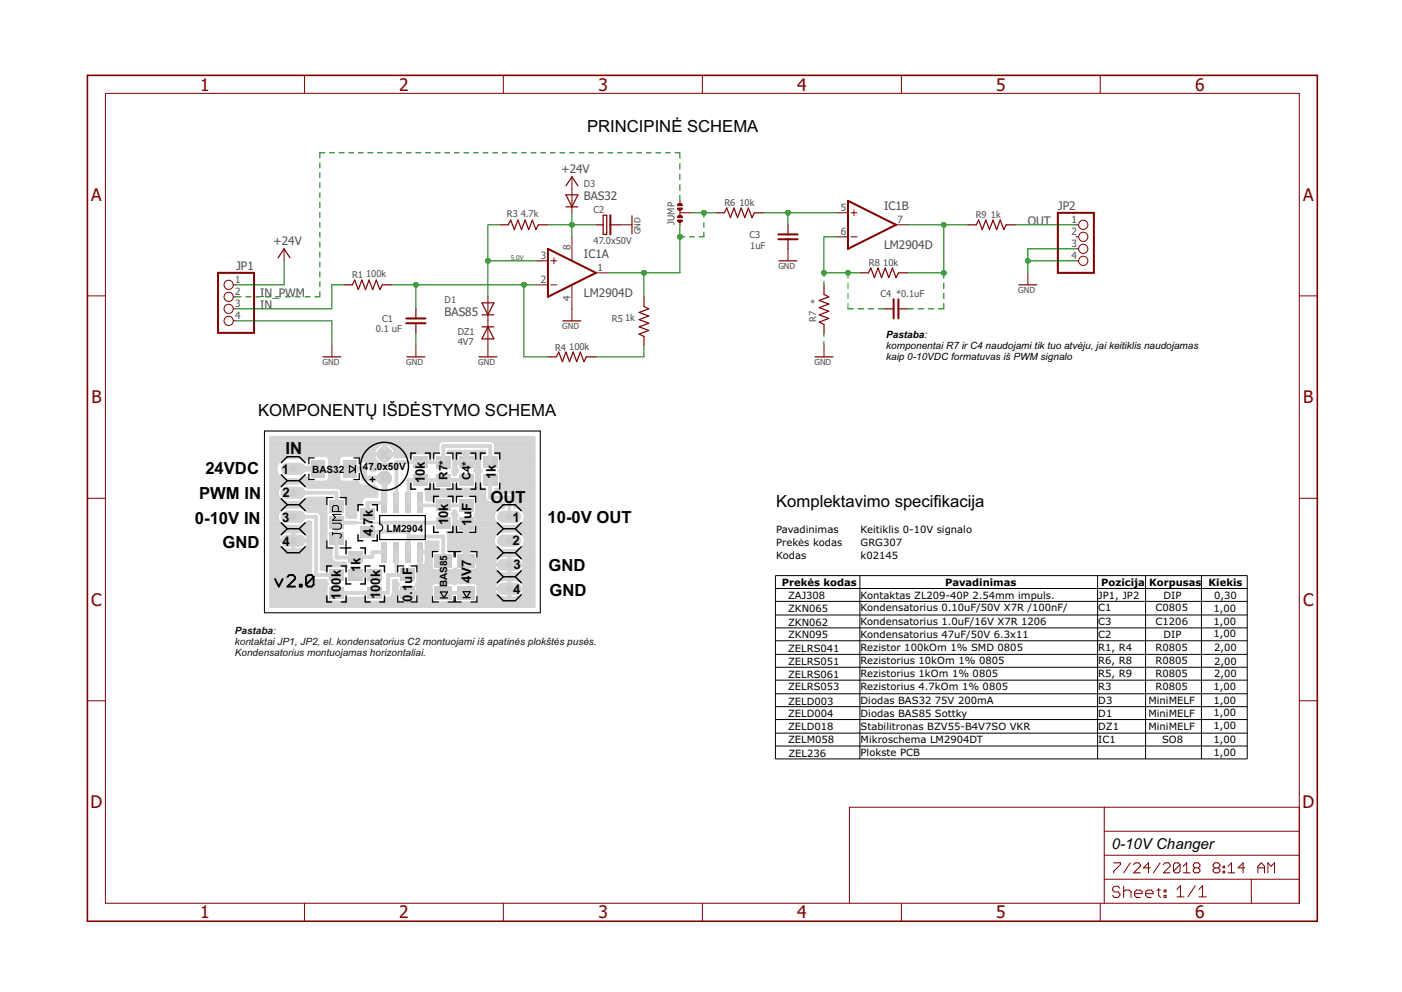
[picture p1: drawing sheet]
<svg xmlns="http://www.w3.org/2000/svg" width="297mm" height="210mm" viewBox="0 0 297 210" stroke-linecap="round" stroke-linejoin="round" font-family="sans-serif">
<path d="M279.1 15.6l-261.1 179.9" fill="none" stroke="#fff" stroke-width=".21"/>
<g fill="none" stroke="#800000" stroke-width=".21">
<path d="M22.3 19.8h252.7v171.3h-252.7zM64.4 15.9v3.9M106.5 15.9v3.9M148.6 15.9v3.9M190.8 15.9v3.9M232.8 15.9v3.9M18.5 62.6h3.8M275 62.6h3.8M18.5 105.4h3.8M275 105.4h3.8M18.5 148.3h3.8M275 148.3h3.8"/>
<path d="M233.7 170.8v20.3M233.7 175.9h41.3M275 170.8h-95.3v20.3M64.4 191.1v3.8M106.5 191.1v3.8M148.6 191.1v3.8M190.8 191.1v3.8M232.8 191.1v3.8M233.7 186h41.3M233.7 181h41.3M235.7 182.6h1.4v.4l-1.4 1.3v.4M237 187.9l-.4-.4h-.8l-.3 .4v.4l.3 .4h.8l.4 .4v.4l-.4 .4h-.8l-.3-.4"/>
<path d="M237.8 187.5v2.4M237.8 188.7l.4-.4h.8l.4 .4v1.2M239.2 182.6l-1.4 2.1M239.9 183l.3-.4h.8l.3 .4v.3l-1.4 1.4h1.4M240.1 189.1h1.6v-.4l-.4-.4h-.8l-.4 .4v.8l.4 .4h.8M242.4 189.1h1.6v-.4l-.4-.4h-.7l-.5 .4v.8l.5 .4h.7M243.4 183.6h-1.4l1-1v2.1M244.8 188.3h.8M245.2 187.9v1.6l.4 .4M245.5 182.6l-1.4 2.1M246.2 183l.3-.4h.8l.3 .4v.3l-1.4 1.4h1.4M246.3 188.3h.5v.4h-.5z"/>
<path d="M246.3 189.5h.5v.4h-.5zM249 188.2l.8-.8v2.4M249 189.8h1.6M249.7 183l-.3-.4h-.7l-.4 .4v1.3M249.7 183v1.3l-.3 .4h-.7l-.4-.4M249.7 183l-1.4 1.3M250.4 184.7h1.4M250.4 183.3l.7-.7v2.1M252.9 183.6l-.4-.3v-.3l.4-.4h.7l.3 .4v.3l-.3 .3M252.9 183.6l-.4 .4v.3l.4 .4h.7l.3-.4v-.3l-.3-.4M252.9 183.6h.7M252.9 187.4l-1.5 2.4"/>
<path d="M253.7 189.8h1.6M253.7 188.2l.8-.8v2.4M257.1 183.6l-.4-.3v-.3l.4-.4h.7l.3 .4v.3l-.3 .3M257.1 183.6l-.4 .4v.3l.4 .4h.7l.3-.4v-.3l-.3-.4M257.1 183.6h.7M258.8 184.3h.4v.4h-.4zM258.8 183.3h.4v.3h-.4zM259.9 184.7h1.4M259.9 183.3l.7-.7v2.1M263.4 183.6h-1.4l1.1-1v2.1M264.8 186v5.1M266.2 183.6h1.4"/>
<path d="M266.2 184.7v-1.4l.7-.7 .7 .7v1.4M268.3 184.7v-2.1l.7 .7 .7-.7v2.1"/>
</g>
<path d="M18.5 15.9h260.3v179h-260.3z" fill="none" stroke="#800000" stroke-width=".34"/>
<path d="M56 91.2h58.3v38.5h-58.3z" fill="none" stroke="#d5d4d4" stroke-width=".21"/>
<g fill="#ccc">
<path d="M84.7 124.2h3v2.6h-3z" fill-rule="evenodd"/>
<path d="M84.7 120.4h3v2.6h-3z" fill-rule="evenodd"/>
<path d="M72.7 97.4h2.8v3.6h-2.8z" fill-rule="evenodd"/>
<path d="M65.9 97.4h2.8v3.6h-2.8z" fill-rule="evenodd"/>
<path d="M83.3 114.6h1.2v4.4h-1.2z" fill-rule="evenodd"/>
<path d="M83.3 104.2h1.2v4.4h-1.2z" fill-rule="evenodd"/>
<path d="M80.8 114.6h1.2v4.4h-1.2z" fill-rule="evenodd"/>
<path d="M85.8 114.6h1.2v4.4h-1.2z" fill-rule="evenodd"/>
<path d="M88.4 114.6h1.2v4.4h-1.2z" fill-rule="evenodd"/>
<path d="M80.8 104.2h1.2v4.4h-1.2z" fill-rule="evenodd"/>
<path d="M85.8 104.2h1.2v4.4h-1.2z" fill-rule="evenodd"/>
<path d="M88.4 104.2h1.2v4.4h-1.2z" fill-rule="evenodd"/>
<path d="M69.7 105.9h3v2.6h-3z" fill-rule="evenodd"/>
<path d="M69.7 109.3h3v2.6h-3z" fill-rule="evenodd"/>
<path d="M69.7 112.7h3v2.6h-3z" fill-rule="evenodd"/>
<path d="M76.3 111.3h3v2.4h-3z" fill-rule="evenodd"/>
<path d="M76.3 107.5h3v2.4h-3z" fill-rule="evenodd"/>
<path d="M77.8 124.3h3v2.4h-3z" fill-rule="evenodd"/>
<path d="M77.8 120.5h3v2.4h-3z" fill-rule="evenodd"/>
<path d="M73.8 120.5h3v2.4h-3z" fill-rule="evenodd"/>
<path d="M73.8 116.7h3v2.4h-3z" fill-rule="evenodd"/>
<path d="M69.7 120.5h3v2.4h-3z" fill-rule="evenodd"/>
<path d="M69.7 124.3h3v2.4h-3z" fill-rule="evenodd"/>
<path d="M96.8 124h3.6v2.8h-3.6z" fill-rule="evenodd"/>
<path d="M96.8 117.2h3.6v2.8h-3.6z" fill-rule="evenodd"/>
<path d="M92.3 109.5h3v2.4h-3z" fill-rule="evenodd"/>
<path d="M92.3 105.7h3v2.4h-3z" fill-rule="evenodd"/>
<path d="M97.1 109.4h3v2.6h-3z" fill-rule="evenodd"/>
<path d="M97.1 105.6h3v2.6h-3z" fill-rule="evenodd"/>
<circle cx="81.4" cy="96.1" r="1.73"/>
<circle cx="81.4" cy="101.2" r="1.6"/>
</g>
<path d="M60.7 99.2h2.7M60.7 104.3h2.7M60.7 109.3h2.7M60.7 114.4h2.7" fill="none" stroke="#d5d4d4" stroke-width="2.6"/>
<g fill="#ccc">
<path d="M92 124h3.6v2.8h-3.6z" fill-rule="evenodd"/>
<path d="M92 117.2h3.6v2.8h-3.6z" fill-rule="evenodd"/>
</g>
<path d="M106.5 109.3h2.6M106.5 114.4h2.6M106.5 119.5h2.6M106.5 124.6h2.6" fill="none" stroke="#d5d4d4" stroke-width="2.6"/>
<g fill="#ccc">
<path d="M102.2 96.6h3v2.4h-3z" fill-rule="evenodd"/>
<path d="M102.2 100.4h3v2.4h-3z" fill-rule="evenodd"/>
<path d="M87.5 100.4h3v2.4h-3z" fill-rule="evenodd"/>
<path d="M87.5 96.6h3v2.4h-3z" fill-rule="evenodd"/>
<path d="M97.1 96.6h3v2.4h-3z" fill-rule="evenodd"/>
<path d="M97.1 100.4h3v2.4h-3z" fill-rule="evenodd"/>
<path d="M92.3 100.3h3v2.6h-3z" fill-rule="evenodd"/>
<path d="M92.3 96.5h3v2.6h-3z" fill-rule="evenodd"/>
</g>
<g fill="none" stroke="#d5d4d4" stroke-width=".81">
<path d="M57.4 92.6h55.5v35.6h-55.5zM57.4 95.8h21.6M57.4 99.5h.9M57.4 98h1.2M57.4 98.7h.9M57.4 97.2h1.8M57.4 96.5h7.8M57.4 95h21.8M57.4 94.3h22.5M57.4 93.6h35.5M57.4 92.8h55.5M59.4 97.1l.9-.3h3.5l1 .4v-.3l.6-.6h3.8l.6 .6v4.5l-.6 .7h-3.8l-.6-.7v-.2l-1 .4h-3.5a2.47 2.47 0 0 1-2-1.9 2.47 2.47 0 0 1 1.1-2.6z"/>
<path d="M69.4 96.5h2.6M69.8 99.5h1.8M69.8 98h1.8M69.8 98.7h1.8M69.8 97.2h1.8M76.2 96.5h2.8M76.6 97.2h2.6M78.3 98h1.6M78.7 98.7h1.6M79 96.1h4.7M81.4 93.8v4.6M82.5 98.7h.2"/>
<path d="M82.8 94.3h9.8M83.5 95h9.1M83.7 95.8h8.2M83.7 96.5h3M87.1 95.8l-.4 .5v.3h-3v-1.4l-1.4-1.4h-1.9l-1.4 1.4v1.9l1.4 1.3h1.9l.4-.3v.7a2.61 2.61 0 0 0-3.4 .7h-.5a1.77 1.77 0 0 0-2.2-2v-.6l-.6-.6h-3.8l-.6 .6v4.5l.6 .7h3.3l.6 .6 .6 .2h2.5l.4 .4v1.6h-2.1a1.48 1.48 0 0 0-1.2 1.5h-.5l-.6 .6v2.4h-1.7v-3.8l-.5-.5h-.6v-1.1l-.5-.8-.5-.2h-6.3l-.5-.5-.8-.4h-3.5a2.16 2.16 0 0 0-1.7 2.2 2.16 2.16 0 0 0 1.7 2.1h3.5l.8-.3 .5-.6h3.9l-.1 10.1M90.8 95.8l.5 .5v.3h.2v-.4l.5-.5h.6v-1.6l.5-.8 .5-.2h10.4l.7 .6 .2 .4v1.7h8M91.3 96.5h.2M95.7 95.8h6.8v-.2h-7.5l.6 .1 .5 .5v3.2l-.2 .3 .2 .3v.4h.2v-.3l.5-.5-.4-.5v-1.1M96.1 99.5h.5M96.1 98.7h.3M96.1 97.2h.3M96.1 96.5h.3"/>
<path d="M96.4 96.5v1.1h4.4v-1.1M96.4 96.5l.5-.6h1.5v2.1h-2.3M98.4 97.2h.4M98.4 96.5h.4M100.7 99.5h.8M100.8 98v1.1l-.3 .5 .4 .5v3l-.4 .5h-3.7l-.5-.5v-.3h-.2v.4l-.5 .5h-3.6l-.5-.5v-.4h-.2v.3l-.5 .5h-.7l.3 .3v1.8h1.1v-.3l.5-.5h3.6l.5 .5v.3h.2v-.4l.5-.5h3.7l.4 .5v3.3l-.3 .3 .2 .4v1.2h-1.9v2.2M100.8 96.5l-.4-.6h-1.6v2.1h2.6M100.8 98.7h.6M100.8 97.2h.6M100.8 96.5h.6M101.9 95.8l-.5 .5v3l.4 .4-.4 .4v3l.5 .5h.6v1.9l.5 .8 .5 .2h3.1v.7a2.1 2.1 0 0 0-2.3 2.6M103.7 97.8v-3.4h-9.9v3.4h-9.9v8.6"/>
<path d="M104.6 93.6h8.3M104.9 95h8M104.9 94.3h8M105.5 95.8l.5 .5v3l-.3 .4 .3 .4v3l-.5 .5h-.6v.5h3.1l.8 .5M105.9 99.5h7M106 98h6.9M106 98.7h6.9M106 97.2h6.9M106 96.5h6.9M57.4 112.7h2.3M57.4 119.3h8.3M57.4 118.6h8.3"/>
<path d="M57.4 117.9h8.3M57.4 117.1h8.3M57.4 116.4h3M57.4 115.7h1.8M57.4 114.9h1.4M57.4 114.2h1.3M57.4 113.5h1.6M57.4 112h8.3M57.4 111.2h2.4M57.4 110.5h1.5M57.4 109.8h1.2M57.4 109h1.2"/>
<path d="M57.4 108.3h1.5M57.4 107.6h2.1M57.4 106.8h11.5M57.4 106.1h2.2M57.4 105.4h1.5M57.4 104.6h1.2M57.4 103.9h1.2M57.4 103.1h1.5M57.4 102.4h2.3M57.4 101.7h7.6M57.4 100.9h1.7M57.4 100.2h1.1"/>
<path d="M58.6 109.8l.3 .7M58.7 114.4h6.7M58.9 110.5l.6 .6 .8 .4h3.5l.8-.4 .5-.5h.6v11.3l.5 .8 .4 .2h2.3v.3l.3 .4-.3 .3v3.1l.5 .5h3.6l.5-.5v-.3h3.5v.3l.5 .5h3.7l.4-.5v-.3h2.4M59.5 112.9l1-.5h3.1a2.03 2.03 0 0 1 1.8 2 2.03 2.03 0 0 1-1.8 2h-3.1a2.03 2.03 0 0 1-1.7-1.4 2.03 2.03 0 0 1 .7-2.1zM62.1 109.3h4.8v12.4h4.3M62.1 112.4v4M62.1 104.3h9.1v2.9M63.8 116.4h1.9M64.3 111.2h1.4M64.4 102.4h11.4M64.5 112.7h1.2M64.5 106.1h4.4"/>
<path d="M64.6 107.6h4.3M65 115.7h.7M65.1 113.5h.6M65.3 114.9h.4M65.4 114.2h.3M67.6 108.3h1.3M67.6 108.3l-.5-.2h-2l-.5-.6-.8-.3h-3.5a2.16 2.16 0 0 0-1.7 2.6M67.6 108.3l.5 .8v11.3h.8v-.3l.5-.4 3.9 .1-.3-.4v-.2h-2l-.5-.2-.5-.8v-2.1h-.6l-.5-.5M68.1 109h.8M68.1 112.7h.8M68.1 119.3h4.9M68.1 118.6h2"/>
<path d="M68.1 117.9h1.9M68.1 117.1h1.9M68.1 116.4h1.9M68.1 115.7h.8M68.1 114.9h.8M68.1 114.2h.8M68.1 113.5h.8M68.1 112h.8M68.1 111.2h.8M68.1 110.5h.8M68.1 109.8h.8M69.6 101.7h2.2"/>
<path d="M69.8 100.9h1.8M69.8 100.2h1.8M71.7 103.1h7.7M72.4 103.9h7.2M72.4 104.6h7.2M73.3 105.4h3.4M73.5 109h1.7M73.5 108.3h1.7M73.5 107.6h1.7M73.5 106.8h1.9M73.5 106.1h2.8M75.3 110.6h-4.1v7.4l7.6-.1v-1.1h2.6"/>
<path d="M77.8 112.5h8.6v4.3M80.3 110.6h13.5v.1M81.4 106.4h-3.6v2.3M83.9 116.8v4.9M86.4 113.5h7.4v5.1M89 106.4v.5h9.6M90.2 119.3h1M90.3 116.8h-1.3v2.9M90.3 118.6h.9M90.3 117.9h.9M90.3 117.1h.9M90.3 116.4h2.3"/>
<path d="M90.3 115.7h2.3M90.3 114.9h2.3M90.4 103.9h12.1M90.4 105.4h1.1M90.4 104.6h12.1M91.3 103.1h.2M95 116.4h10.7M95 115.7h9.7M95 114.9h9.4M95 114.2h9.3M95 113.5h9.6M96 109h.5"/>
<path d="M96.1 105.4h.2M96.1 112h.3M96.1 111.2h.3M96.1 110.5h2.3M96.1 109.8h.3M96.1 108.3h.2M96.1 103.1h.2M96.1 100.2h.2M96.4 111h4.4v1.3l-.6 .4h-3.3l-.5-.6zM96.9 112.7h-2.2l.3 .6v3.1h.9l.4 .4 .4-.3h1.6v1.8h2.8v-1.2M98.3 119.3h.6M98.3 117.9h.6"/>
<path d="M98.3 117.1h.6M98.4 112.7v-2.2h-2v-1.2l.3-.4-.4-.3v-.4h-.2v.3l-.3 .3 .3 .4v3.1l-.5 .4M98.4 112h.5M98.4 111.2h.5M98.6 101.6h-12.2v4.8M98.9 110.5h5.8M98.9 118.6h5.7M100.3 112.7h4.9M100.7 109h3.6M100.8 112h12.1M100.8 111.2h4.7M100.8 109.8h3.6"/>
<path d="M100.9 103.1h.5M100.9 108.3h3.7M100.9 107.6h4.3M100.9 106.8h5.7M100.9 106.1h1.9M100.9 105.4h1.6M100.9 102.4h.5M100.9 101.7h.5M100.9 100.9h.5M100.9 100.2h.5M101.1 117.1h11.8M101.1 117.1l-.4-.5-1.8-.1v4.3h1.6l.4-.2 .2-.5v-1.2h-2.8v1.9h-1.6l-.4-.3-.4 .4"/>
<path d="M101.1 119.3h3.3M101.1 117.9h4.2M103.7 101.6v3.7h4.1v4M104.3 109.8l.4 .7M104.4 119.5h6.7M104.7 110.5l.6 .6 .7 .4h3.5l.8-.4 .6-.6M104.7 113.2l.6-.6 .7-.3h3.5a2.16 2.16 0 0 1 1.7 2.1 2.16 2.16 0 0 1-1.7 2.1h-3.5a2.16 2.16 0 0 1-1.3-3.3zM104.9 103.9h8M106 103.1h6.9M106 102.4h6.9M106 101.7h6.9M106 100.9h6.9"/>
<path d="M106 100.2h6.9M107.8 117.5v4M108.8 104.6l.2 .4v2.2h.5l.8 .3M108.8 104.6h4.1M109 106.8h3.9M109 106.1h3.9M109 105.4h3.9M109.8 116.4h3.1M110 111.2h2.9M110.3 107.5l.6 .6 .3 .8v.9M110.3 117.9h2.6M110.3 107.6h2.6"/>
<path d="M110.4 112.7h2.5M110.8 115.7h2.1M110.9 110.5h2M110.9 118.6h2M110.9 108.3h2M111 113.5h1.9M111.1 119.3h1.8M111.2 114.9h1.7M111.2 109.8h1.7M111.2 109.8l-.3 .7M111.2 114.2h1.7M111.2 109h1.7"/>
<path d="M57.4 126.7h11.5M57.4 125.2h11.5M57.4 120.8h8.3M57.4 128.2h55.5M57.4 127.5h11.9M57.4 126h11.5M57.4 124.5h11.5M57.4 123.8h11.6M57.4 123h11.5M57.4 122.3h8.4M57.4 121.6h8.3M57.4 120.1h8.3"/>
<path d="M68.1 120.1h.8M73.1 127.5h4.4M75.3 121.7h4M79.3 121.7h.1M81.2 127.5h3.3M83.2 126h.8M83.3 125.2h2.6v2.3h-1.3l-.4-.2-.2-.4v-1.2h4.4l-.1 1.3-.5 .5h-1.4v-2.3h4.8M83.3 124.5h.7M83.3 123.8h.8M83.3 123h.6M84.1 123.7l.1-.1-.3-.3v-.4h-.6v2.8l-.5 .8-.4 .2M84.1 123.7l-.1 .4v1.1"/>
<path d="M85.9 126.7h.5M85.9 127.5h.5M85.9 126h.5M86.2 121.7h-4.1v3.8h-10.9M87.9 127.5h3.6M88.3 123.8h2.9M88.4 126.7h2.8M88.4 126h2.8M88.4 124.5h2.8M88.5 120.8h16.4M88.5 123h16.7M88.5 122.3h24.4"/>
<path d="M88.5 121.6h24.4M88.5 120.1h2.7M91.7 120.9l-.5-.5v-3.5l.5-.5h.9v-1.7h-2.3l-.1 4.6-.5 .4h-1.5l.3 .3v3.3l-.3 .3 .2 .5v1.1M91.7 123.2h4.2l.3 .3 .3-.3h4.3l.4 .5v3.5l-.4 .5h-4.3l-.3-.3-.3 .3h-4.2l-.5-.5v-3.5zM93.8 125.4h4.8M96.1 127.5h.2M98.3 120.1h.6M101 127.5h11.9M101.1 120.1h3.4M101.2 126.7h11.7M101.2 125.2h3.4M101.2 126h3.8"/>
<path d="M101.2 124.5h3.2M101.2 123.8h3.4M104.4 124.6h6.7M104.5 120.1a2.03 2.03 0 0 1 1.8-2.6h3a2.03 2.03 0 0 1 1.7 2.6M104.5 120.1l.7 1 1.1 .4 3.4-.1 1-.6 .3-.7M104.9 123.3l.6-.5 .8-.2h3a2.03 2.03 0 0 1 1.8 2 2.03 2.03 0 0 1-1.8 2h-3a2.03 2.03 0 0 1-1.4-3.3zM107.8 122.6v4M110.4 123h2.5M110.5 126h2.4M110.6 120.8h2.3M110.9 123.8h2M111 125.2h1.9"/>
<path d="M111 120.1h1.9M111.1 124.5h1.8"/>
</g>
<path d="M62.1 99.2h5.2M74.1 99.2h2.9v2h4.4v5.2" fill="none" stroke="#d5d4d4" stroke-width="1.2"/>
<path d="M75.3 110.6h5" fill="none" stroke="#d5d4d4" stroke-width=".51"/>
<g fill="#ccc">
<circle cx="81.4" cy="96.1" r=".81"/>
<circle cx="81.4" cy="101.2" r=".81"/>
<circle cx="62.1" cy="99.2" r=".8"/>
<circle cx="62.1" cy="104.3" r=".8"/>
<circle cx="62.1" cy="109.3" r=".8"/>
<circle cx="62.1" cy="114.4" r=".8"/>
<circle cx="107.8" cy="109.3" r=".8"/>
<circle cx="107.8" cy="114.4" r=".8"/>
<circle cx="107.8" cy="119.5" r=".8"/>
<circle cx="107.8" cy="124.6" r=".8"/>
</g>
<path d="M56 91.2h58.3v38.5h-58.3zM70.4 112.9h1.5l.3 .3v.3l-.3 .3M70.4 110.7h1.5l.3 .3v.7l-.3 .3h-1.5M70.4 112.6v.6M71.6 108.2v-.9l-.3-.3h-.6l-.3 .3v.9h1.8M72.2 108.8h-1.8l.6 .7-.6 .6h1.8" fill="none" stroke="#000" stroke-width=".21"/>
<path d="M58.2 122.5l.8 1.6 .8-1.6M60.8 122.1l.4-.4h.8l.4 .4v.4l-1.6 1.6h1.6M63.4 123.7h.4v.4h-.4zM66.4 122.1v1.6l-.4 .4h-.9l-.4-.4M66.4 122.1l-.4-.4h-.9l-.4 .4v1.6M66.4 122.1l-1.7 1.6" fill="none" stroke="#000" stroke-width=".41"/>
<g fill="none" stroke="#000" stroke-width=".25">
<path d="M66.5 96.9h-1.1v1.3M74 98.5l1.2 .8-1.2 .7zM74.9 96.9h1.1v1.3M75.2 98.5v1.5M93 95.9h-1.2v1.2M94.6 95.9h1.2v1.2M65.4 100.3v1.2h1.1M69.2 114.4v1.5h1.2M70.4 105.3h-1.2v1.5M72 105.3h1.2v1.5M73.2 114.4v1.5h-1.2M76 100.2v1.3h-1.1"/>
<path d="M80.3 109.1h9.7v5.1h-9.7v-1.8a.77 .77 0 0 0 .7-.8 .77 .77 0 0 0-.7-.7zM85.4 119.8h-1.2v1.2M86.9 119.8h1.3v1.2M91.8 102.2v1.3h1.2M92.7 116.7h-1.2v1.1M94.8 116.7h1.3v1.1M95.8 102.2v1.3h-1.2M96.6 111.4v1.2h1.3M97.5 116.7h-1.2v1.1M97.9 105h-1.3v1.3M99.4 105h1.3v1.3M99.6 116.7h1.3v1.1"/>
<path d="M100.7 111.4v1.2h-1.3M84.2 126.1v1.3h1.2M88.2 126.1v1.3h-1.3M91.5 126.2v1.2h1.3M93.2 126.5h1.5M93.2 125.3h1.5l-.8 1.2zM96.1 126.2v1.2h-1.3M96.3 126.2v1.2h1.3M98 126.5h1.5M98 125.2h1.5l-.7 1.2zM100.9 126.2v1.2h-1.3"/>
</g>
<g fill="none" stroke="#000" stroke-width=".3">
<path d="M59.5 97.9l1.3-1.3h2.5l1.3 1.3M88 95.9h-1.1v1.2M90 95.9h1v1.2M97.6 95.9h-1v1.2M99.6 95.9h1.1v1.2M102.7 95.9h-1v1.2M104.7 95.9h1v1.2M59.5 110.6l1.3 1.3M59.5 100.5l1.3 1.2M59.5 105.5l1.3 1.3M59.5 115.7l1.3 1.3h2.5l1.3-1.3M60.8 106.8h2.5"/>
<path d="M60.8 111.9h2.5M60.8 106.8l-1.3 1.3M60.8 101.7h2.5M60.8 101.7l-1.3 1.3M60.8 111.9l-1.3 1.3M63.3 106.8l1.3 1.3M63.3 101.7l1.3 1.3M63.3 111.9l1.3 1.3M64.6 110.6l-1.3 1.3M64.6 100.5l-1.3 1.2M64.6 105.5l-1.3 1.3M70.2 119.8h-1v1.2"/>
<path d="M72.2 119.8h1v1.2M74.2 115.9h-1v1.3M75.8 113.2v1.2h1M76.3 115.9h1v1.3M76.8 106.8h-1v1.3M78.3 101.5h1M78.3 119.8h-1v1.2M78.8 101v1M78.8 106.8h1v1.3M79.8 113.2v1.2h-1M80.3 119.8h1.1v1.2M86.9 102.2v1.3h1.1"/>
<path d="M91 102.2v1.3h-1M91.8 111.4v1.2h1M92.8 105h-1v1.3M94.8 105h1v1.3M95.8 111.4v1.2h-1M96.6 102.2v1.3h1M100.7 102.2v1.3h-1.1M101.7 102.2v1.3h1M105.2 108.1l1.3-1.3h2.5l1.3 1.3M105.2 110.6l1.3 1.3M105.2 115.7l1.3 1.3M105.7 102.2v1.3"/>
<path d="M106.5 111.9h2.5M106.5 117h2.5M106.5 117l-1.3 1.2M106.5 111.9l-1.3 1.3M109 117l1.3 1.2M109 111.9l1.3 1.3M110.3 110.6l-1.3 1.3M110.3 115.7l-1.3 1.3M69.2 126.1v1.3h1M73.2 126.1v1.3h-1M73.2 122.3v1.3h1M77.3 122.3v1.3h-1"/>
<path d="M77.3 126.1v1.3h1M81.4 126.1v1.3h-1.1M105.2 120.8l1.3 1.2M105.2 125.9l1.3 1.2h2.5l1.3-1.2M106.5 122h2.5M106.5 122l-1.3 1.3M109 122l1.3 1.3M110.3 120.8l-1.3 1.2"/>
<circle cx="81.4" cy="98.7" r="5.1"/>
</g>
<path d="M116 52.7l10.1 5-10.1 5.1zM179.5 42.5l10.1 5.1-10.1 5.1zM86 68.4h4M86 67.4h4" fill="none" stroke="#800000" stroke-width=".42"/>
<g fill="none" stroke="#800000" stroke-width=".21">
<path d="M121 37.4v7.6M113.4 55.2h2.6M116.6 55.2h1.3M117.2 54.6v1.2M121 50.1v5.1M126.1 57.7h2.6M143.9 42.5v.8M143.9 44.5v1M143.9 46.8v.8M176.9 45h2.6M176.9 50.1h2.6M180.1 45h1.3"/>
<path d="M180.1 50.1h1.3M180.7 44.4v1.3M189.6 47.6h2.5M88 73v2.5M103.3 67.9v7.6M113.4 60.3h2.6M116.6 60.3h1.3M121 60.3v7.6"/>
</g>
<g fill="none" stroke="#800000" stroke-width=".25">
<path d="M119.8 39.3l1.2-1.9 1.3 1.9M105.8 47.6h1.8l.5-1 .7 2 .8-2 .8 2 .7-2 .8 2 .7-2 .8 2 .5-1h2.1M119.8 41.2h2.5l-1.3 2.6zM119.8 43.8h2.5M72.8 60.3h1.7l.6-1 .7 2 .8-2 .7 2 .8-2 .8 2 .7-2 .8 2 .5-1h2M86.1 75.5h3.8M88 65.4v2M88 68.4v2M101.3 75.5h3.9M102 69.2h2.5M103.3 69.2l1.2 2.5h-2.5zM116 75.5h1.7l.5-1 .8 2 .8-2 .7 2 .8-2 .7 2 .8-2 .8 2 .5-1h2"/>
<path d="M119.1 67.9h3.8M136.3 62.8v2l1 .6-2 .7 2 .8-2 .7 2 .8-2 .8 2 .7-2 .8 1 .5v1.8"/>
</g>
<path d="M143.5 43.2a.51 .51 0 0 1 .5-.2 .51 .51 0 0 1 .4 .5h-1z" fill-rule="evenodd" fill="#800000"/>
<path d="M143.5 43.2a.51 .51 0 0 1 .5-.2 .51 .51 0 0 1 .4 .5h-1z" fill="none" stroke="#800000" stroke-width=".21"/>
<path d="M143.5 45.7a.53 .53 0 0 1 .5-.1 .53 .53 0 0 1 .4 .4h-1z" fill-rule="evenodd" fill="#800000"/>
<path d="M143.5 45.7a.53 .53 0 0 1 .5-.1 .53 .53 0 0 1 .4 .4h-1z" fill="none" stroke="#800000" stroke-width=".21"/>
<path d="M143.4 44h1a.51 .51 0 0 1-.5 .5 .51 .51 0 0 1-.5-.5z" fill-rule="evenodd" fill="#800000"/>
<path d="M143.4 44h1a.51 .51 0 0 1-.5 .5 .51 .51 0 0 1-.5-.5z" fill="none" stroke="#800000" stroke-width=".21"/>
<path d="M143.4 46.6h1a.51 .51 0 0 1-.5 .5 .51 .51 0 0 1-.5-.5z" fill-rule="evenodd" fill="#800000"/>
<g fill="none" stroke="#800000" stroke-width=".21">
<path d="M60.1 52.7v2.5M131.2 47.6h2.5M143.4 46.6h1a.51 .51 0 0 1-.5 .5 .51 .51 0 0 1-.5-.5zM143.9 45h2.5M166.8 52.7v2.5M217.5 57.7v2.6M227.7 47.6h.5M227.7 50.1h.5M227.7 52.7h.5M227.7 55.2h.5M49.4 60.3h.6M49.4 62.8h.6"/>
<path d="M49.4 65.4h.6M49.4 67.9h.6M70.2 73v2.5M103.3 62.8v5.1M174.4 73v2.5"/>
<circle cx="229.2" cy="50.1" r=".98"/>
<circle cx="229.2" cy="52.7" r=".98"/>
<circle cx="229.2" cy="47.6" r=".98"/>
<circle cx="229.2" cy="55.2" r=".98"/>
<circle cx="48.4" cy="62.8" r=".98"/>
<circle cx="48.4" cy="65.4" r=".98"/>
<circle cx="48.4" cy="60.3" r=".98"/>
<circle cx="48.4" cy="67.9" r=".98"/>
</g>
<g fill="none" stroke="#800000" stroke-width=".25">
<path d="M58.8 54.6l1.3-1.9 1.3 1.9M126.1 47.6h1.5M127.6 45.5h.8v4.1h-.8zM129.2 47.6h2M133.7 45.7v3.8M151.5 45h1.8l.5-1 .8 2 .7-2 .8 2 .7-2 .8 2 .8-2 .7 2 .5-1h2.1M164.8 55.2h3.9M166.8 47.6v2M166.8 50.6v2.1M182 57.7h1.8l.5-1 .7 2 .8-2 .8 2 .7-2 .8 2 .7-2 .8 2 .5-1h2M204.8 47.6h1.8l.5-1 .8 2 .7-2 .8 2 .7-2 .8 2 .8-2 .7 2 .5-1h2.1M68.3 75.5h3.8"/>
<path d="M102 64.1h2.5l-1.2 2.5zM102 66.6h2.5M172.5 75.5h3.8M174.4 60.3v2l1 .5-2 .8 2 .7-2 .8 2 .8-2 .7 2 .8-2 .7 1 .6v1.7M187.1 65.4h2M190.1 65.4h2M215.6 60.3h3.8"/>
</g>
<path d="M46.1 57.7h7.7v12.7h-7.7zM129.2 45.5v4.1M164.7 50.6h4.1M164.7 49.6h4.1M223.9 45h7.6v12.7h-7.6zM189.1 63.3v4.1M190.1 63.3v4.1" fill="none" stroke="#800000" stroke-width=".42"/>
<path d="M105.8 47.6h-2.5v7.6h10.1" fill="none" stroke="#008000" stroke-width=".21"/>
<circle cx="103.2" cy="55.2" r=".51" fill="#008000"/>
<g fill="none" stroke="#008000" stroke-width=".21">
<path d="M103.3 55.2v7.6M82.9 60.3h5.1M113.4 60.3h-2.5v15.2h5.1"/>
<circle cx="103.2" cy="55.2" r=".51"/>
</g>
<circle cx="110.9" cy="60.3" r=".51" fill="#008000"/>
<g fill="none" stroke="#008000" stroke-width=".21">
<path d="M110.9 60.3h-22.9v5.1"/>
<circle cx="110.9" cy="60.3" r=".51"/>
</g>
<circle cx="88" cy="60.3" r=".51" fill="#008000"/>
<g fill="none" stroke="#008000" stroke-width=".21">
<path d="M217.5 55.2h10.2M227.7 52.7h-10.2v5M50 67.9h20.2v5.1M88 70.4v2.6M136.3 73v2.5h-10.2"/>
<circle cx="88" cy="60.3" r=".51"/>
</g>
<circle cx="217.5" cy="55.2" r=".51" fill="#008000"/>
<g fill="none" stroke="#008000" stroke-width=".21">
<path d="M116 47.6h5M121 45v5.1M72.8 60.3h-2.6v5.1h-20.2M174.4 70.4v.8M174.4 72.2v.8"/>
<circle cx="217.5" cy="55.2" r=".51"/>
</g>
<circle cx="121" cy="47.6" r=".51" fill="#008000"/>
<g fill="none" stroke="#008000" stroke-width=".21">
<path d="M121 47.6h5.1M161.7 45h15.2M166.8 45v2.6"/>
<circle cx="121" cy="47.6" r=".51"/>
</g>
<circle cx="166.7" cy="45" r=".51" fill="#008000"/>
<g fill="none" stroke="#008000" stroke-width=".21">
<path d="M143.9 47.6v10.1h-7.6v5.1"/>
<circle cx="166.7" cy="45" r=".51"/>
</g>
<circle cx="136.3" cy="57.7" r=".51" fill="#008000"/>
<g fill="none" stroke="#008000" stroke-width=".21">
<path d="M128.7 57.7h7.6M143.9 50.1h1M145.9 50.1h1M146.4 45h5.1M149 49.1v1h-1M149 45v1M149 47.1v1"/>
<circle cx="136.3" cy="57.7" r=".51"/>
</g>
<circle cx="143.9" cy="50.1" r=".51" fill="#008000"/>
<circle cx="143.9" cy="50.1" r=".51" fill="none" stroke="#008000" stroke-width=".21"/>
<circle cx="149" cy="45" r=".51" fill="#008000"/>
<g fill="none" stroke="#008000" stroke-width=".21">
<path d="M60.1 55.2v5.1h-10.1M192.1 47.6h7.6v10.1h-7.6"/>
<circle cx="149" cy="45" r=".51"/>
</g>
<circle cx="199.7" cy="47.6" r=".51" fill="#008000"/>
<g fill="none" stroke="#008000" stroke-width=".21">
<path d="M199.7 47.6h5.1M199.7 57.7v1.2M199.7 59.9v1.1M192.1 65.4h1.2M194.3 65.4h1.2M196.4 65.4h1.2M199.7 64.2v1.2h-1.1M199.7 62.1v1.1"/>
<circle cx="199.7" cy="47.6" r=".51"/>
</g>
<circle cx="199.7" cy="57.7" r=".51" fill="#008000"/>
<g fill="none" stroke="#008000" stroke-width=".21">
<path d="M67.7 34.4v1.1M67.7 36.5v1.1M67.7 38.6v1.1M68.7 32.3h-1v1.1M69.7 32.3h1.1M71.8 32.3h1M73.8 32.3h1M75.8 32.3h1.1M77.9 32.3h1M79.9 32.3h1M81.9 32.3h1.1M83.9 32.3h1.1"/>
<path d="M86 32.3h1M88 32.3h1.1M90 32.3h1.1M92.1 32.3h1M94.1 32.3h1.1M96.1 32.3h1.1M98.2 32.3h1M100.2 32.3h1M102.2 32.3h1.1M104.3 32.3h1M106.3 32.3h1M108.3 32.3h1"/>
<path d="M110.4 32.3h1M112.4 32.3h1M114.4 32.3h1M116.5 32.3h1M118.5 32.3h1M120.5 32.3h1M122.6 32.3h1M124.6 32.3h1M126.6 32.3h1M128.7 32.3h1M130.7 32.3h1M132.7 32.3h1"/>
<path d="M134.7 32.3h1.1M136.8 32.3h1M138.8 32.3h1M140.8 32.3h1.1M142.9 32.3h1v1.3M143.9 34.6v1.2M143.9 36.8v1.2M143.9 39v1.3M67.7 40.8v1M67.7 42.8v1.1M67.7 44.9v1.1M67.7 47v1.1"/>
<path d="M67.7 49.1v1.1M67.7 51.2v1.1M67.7 53.3v1.1M67.7 55.4v1.1M67.7 57.5v1.1M67.7 59.6v1.1M143.9 41.3v1.2M174.4 59.5v.8M174.4 57.7h7.6M176.9 50.1h-2.5v8.4M215 47.6h12.7M50 62.8h1"/>
<path d="M52 62.8h1.1M54.1 62.8h1.1M56.2 62.8h1.1M58.3 62.8h1.1M60.4 62.8h1.1M62.4 62.8h1.1M64.6 62.8h1M67.7 61.7v1.1h-1.1"/>
<circle cx="199.7" cy="57.7" r=".51"/>
</g>
<circle cx="174.4" cy="57.7" r=".51" fill="#008000"/>
<g fill="none" stroke="#008000" stroke-width=".21">
<path d="M179.5 57.7v1.2M179.5 59.9v1.1M179.5 64.2v1.2h1.1M179.5 62.1v1.1M181.6 65.4h1.2M183.7 65.4h1.2M185.9 65.4h1.2"/>
<circle cx="174.4" cy="57.7" r=".51"/>
</g>
<circle cx="179.4" cy="57.7" r=".51" fill="#008000"/>
<circle cx="179.4" cy="57.7" r=".51" fill="none" stroke="#008000" stroke-width=".21"/>
<g fill="none" stroke="#000" stroke-width=".21">
<path d="M164.1 121.8h99.8v38.8h-99.8zM164.1 124.5h99.8M164.1 127.3h99.8M164.1 130.1h99.8M164.1 132.9h99.8M164.1 135.6h99.8M164.1 138.5h99.8M182 121.8v38.8M232.3 121.8v38.8M242.4 121.8v38.8M254.2 121.8v38.8M164.1 141.2h99.8"/>
<path d="M164.1 143.9h99.8M164.1 146.8h99.8M164.1 149.5h99.8M164.1 152.3h99.8M164.1 155.1h99.8M164.1 157.9h99.8"/>
</g>
<g font-size="3.7" fill="#800000">
<text x="42.4" y="19.2">1</text>
<text x="84.5" y="19.2">2</text>
<text x="126.6" y="19.2">3</text>
<text x="168.7" y="19.2">4</text>
<text x="210.8" y="19.2">5</text>
<text x="252.9" y="19.2">6</text>
<text x="19.3" y="42.5">A</text>
<text x="275.8" y="42.5">A</text>
<text x="19.3" y="85.3">B</text>
<text x="275.8" y="85.3">B</text>
<text x="19.3" y="128.2">C</text>
<text x="275.8" y="128.2">C</text>
<text x="19.2" y="171">D</text>
<text x="275.6" y="171">D</text>
<text x="42.4" y="194.3">1</text>
<text x="84.5" y="194.3">2</text>
<text x="126.6" y="194.3">3</text>
<text x="168.7" y="194.3">4</text>
<text x="210.8" y="194.3">5</text>
<text x="252.9" y="194.3">6</text>
</g>
<g font-size="3.5">
<text x="124.2" y="27.9">PRINCIPINĖ SCHEMA</text>
<text x="54.6" y="88.1">KOMPONENTŲ IŠDĖSTYMO SCHEMA</text>
<text x="43.5" y="100.3">24VDC</text>
<text x="60.4" y="96">IN</text>
<text x="42.1" y="105.7">PWM IN</text>
<text x="103.8" y="106.5">OUT</text>
<text x="164.2" y="107.3">Komplektavimo specif</text>
<text x="197.6" y="107.3">ikacija</text>
<text x="41.2" y="110.9">0-10V IN</text>
<text x="115.9" y="110.7">10-0V OUT</text>
<text x="47.1" y="115.9">GND</text>
<text x="116.1" y="120.9">GND</text>
<text x="116.3" y="126.2">GND</text>
</g>
<text font-size="3.2" x="235.3" y="179.7">0-10V Changer</text>
<g font-size="2.8">
<text x="59.6" y="100.2">1</text>
<text x="104.9" y="101.4" transform="rotate(-90 104.9 101.4)">1k</text>
<text x="59.8" y="105.2">2</text>
<text x="89.9" y="102.3" transform="rotate(-90 89.9 102.3)">10k</text>
<text x="59.7" y="110.4">3</text>
<text x="78.9" y="113.4" transform="rotate(-90 78.9 113.4)">4.7k</text>
<text x="94.8" y="111.2" transform="rotate(-90 94.8 111.2)">10k</text>
<text x="99.7" y="111.4" transform="rotate(-90 99.7 111.4)">1uF</text>
<text x="108.4" y="110.3">1</text>
<text x="59.8" y="115.4">4</text>
<text x="108.5" y="115.3">2</text>
<text x="76.3" y="121.1" transform="rotate(-90 76.3 121.1)">1k</text>
<text x="99.7" y="123.5" transform="rotate(-90 99.7 123.5)">4V7</text>
<text x="108.6" y="125.6">4</text>
<text x="108.7" y="120.5">3</text>
<text x="72.1" y="126.9" transform="rotate(-90 72.1 126.9)">100k</text>
<text x="80.5" y="126.8" transform="rotate(-90 80.5 126.8)">100k</text>
<text x="87.3" y="127.4" transform="rotate(-90 87.3 127.4)">0.1uF</text>
</g>
<g font-size="2.5" fill="#505050">
<text x="118.7" y="36.7">+24V</text>
<text x="123.6" y="42.3">BAS32</text>
<text x="187.1" y="44.4">IC1B</text>
<text x="217.5" y="47.6">OUT</text>
<text x="223.9" y="44.4">JP2</text>
<text x="57.8" y="51.9">+24V</text>
<text x="187.1" y="52.7">LM2904D</text>
<text x="50" y="57.1">JP1</text>
<text x="123.6" y="54.6">IC1A</text>
<text x="55" y="65.4">IN</text>
<text x="55" y="62.8">IN_PWM</text>
<text x="123.6" y="62.8">LM2904D</text>
<text x="94.1" y="66.9">BAS85</text>
</g>
<g font-size="2.5">
<text x="94.7" y="101.5" transform="rotate(-90 94.7 101.5)">R7*</text>
<text x="99.6" y="101.7" transform="rotate(-90 99.6 101.7)">C4*</text>
</g>
<g font-size="2.1" fill="#505050">
<text x="177.9" y="44.7">5</text>
<text x="189.9" y="47.2">7</text>
<text x="226.7" y="47.2">1</text>
<text x="120.7" y="52.9" transform="rotate(-90 120.7 52.9)">8</text>
<text x="177.9" y="49.8">6</text>
<text x="226.7" y="49.8">2</text>
<text x="226.7" y="52.3">3</text>
<text x="49.7" y="59.9">1</text>
<text x="114.5" y="59.9">2</text>
<text x="114.5" y="54.9">3</text>
<text x="126.4" y="57.4">1</text>
<text x="226.7" y="54.9">4</text>
<text x="49.7" y="62.5">2</text>
<text x="49.7" y="65">3</text>
<text x="120.7" y="63.7" transform="rotate(-90 120.7 63.7)">4</text>
<text x="49.7" y="67.6">4</text>
</g>
<g font-size="2.1">
<text x="187.5" y="71.5">Pastaba:</text>
<text x="187.5" y="73.9">komponentai R7 ir C4 naudojami tik tuo atvėju, jai keitiklis naudojamas</text>
<text x="187.5" y="76.2">kaip 0-10VDC formatuvas iš PWM signalo</text>
<text x="66.1" y="100.1">BAS32</text>
<text x="76.8" y="99.4">47.0x50V</text>
<text x="81.8" y="112.6">LM2904</text>
<text x="164.2" y="112.7">Pavadinimas</text>
<text x="182.1" y="112.7">Keitiklis 0-10V signalo</text>
<text x="164.2" y="115.6">Prekės kodas</text>
<text x="164.2" y="118.3">Kodas</text>
<text x="182.1" y="115.6">GRG307</text>
<text x="182.1" y="118.3">k02145</text>
<text x="94.6" y="124.3" transform="rotate(-90 94.6 124.3)">BAS85</text>
<text x="165.5" y="124.1">Prekės kodas</text>
<text x="200" y="124.1">Pavadinimas</text>
<text x="233" y="124.1">Pozicija</text>
<text x="243.2" y="124.1">Korpusas</text>
<text x="255.8" y="124.1">Kiekis</text>
<text x="166.8" y="126.8">ZAJ308</text>
<text x="166.8" y="129.5">ZKN065</text>
<text x="182.1" y="126.6">Kontaktas ZL209-40P 2.54mm impuls.</text>
<text x="182.1" y="129.4">Kondensatorius 0.10uF/50V X7R /100nF/</text>
<text x="232.4" y="126.6">JP1, JP2</text>
<text x="232.4" y="129.4">C1</text>
<text x="244.5" y="129.4">C0805</text>
<text x="246.2" y="126.6">DIP</text>
<text x="256.8" y="129.4">1,00</text>
<text x="256.9" y="126.7">0,30</text>
<text x="166.8" y="132.4">ZKN062</text>
<text x="166.8" y="135">ZKN095</text>
<text x="166.8" y="137.9">ZELRS041</text>
<text x="182.1" y="132.3">Kondensatorius 1.0uF/16V X7R 1206</text>
<text x="182.1" y="135">Kondensatorius 47uF/50V 6.3x11</text>
<text x="182.1" y="137.7">Rezistor 100kOm 1% SMD 0805</text>
<text x="232.4" y="132.3">C3</text>
<text x="232.4" y="135">C2</text>
<text x="232.4" y="137.7">R1, R4</text>
<text x="244.5" y="132.3">C1206</text>
<text x="244.5" y="137.7">R0805</text>
<text x="246.2" y="135">DIP</text>
<text x="256.8" y="132.3">1,00</text>
<text x="256.8" y="134.9">1,00</text>
<text x="256.9" y="137.7">2,00</text>
<text x="166.8" y="140.7">ZELRS051</text>
<text x="166.8" y="143.5">ZELRS061</text>
<text x="182.1" y="140.6">Rezistorius 10kOm 1% 0805</text>
<text x="182.1" y="143.3">Rezistorius 1kOm 1% 0805</text>
<text x="232.4" y="140.6">R6, R8</text>
<text x="232.4" y="143.3">R5, R9</text>
<text x="244.5" y="140.6">R0805</text>
<text x="244.5" y="143.3">R0805</text>
<text x="256.9" y="140.6">2,00</text>
<text x="256.9" y="143.4">2,00</text>
<text x="166.8" y="146">ZELRS053</text>
<text x="166.8" y="149.1">ZELD003</text>
<text x="182.1" y="146">Rezistorius 4.7kOm 1% 0805</text>
<text x="182.1" y="148.9">Diodas BAS32 75V 200mA</text>
<text x="232.4" y="146">R3</text>
<text x="232.4" y="148.9">D3</text>
<text x="243" y="148.9">MiniMELF</text>
<text x="244.5" y="146">R0805</text>
<text x="256.8" y="145.9">1,00</text>
<text x="256.8" y="149">1,00</text>
<text x="166.8" y="151.8">ZELD004</text>
<text x="166.8" y="154.4">ZELD018</text>
<text x="182.1" y="151.6">Diodas BAS85 Sottky</text>
<text x="182.1" y="154.4">Stabilitronas BZV55-B4V7SO VKR</text>
<text x="232.4" y="151.6">D1</text>
<text x="232.4" y="154.4">DZ1</text>
<text x="243" y="151.6">MiniMELF</text>
<text x="243" y="154.4">MiniMELF</text>
<text x="256.8" y="151.5">1,00</text>
<text x="256.8" y="154.3">1,00</text>
<text x="166.8" y="157.3">ZELM058</text>
<text x="166.8" y="160.1">ZEL236</text>
<text x="182.1" y="157.3">Mikroschema LM2904DT</text>
<text x="182.1" y="160">Plokste PCB</text>
<text x="232.4" y="157.3">IC1</text>
<text x="245.9" y="157.3">SO8</text>
<text x="256.8" y="157.3">1,00</text>
<text x="256.8" y="160">1,00</text>
</g>
<g font-size="2.1" fill="#151616">
<text x="49.7" y="136.5">kontaktai JP1, JP2, el. kondensatorius C2 montuojami iš apatinės plokštės pusės.</text>
<text x="49.7" y="134.2">Pastaba:</text>
<text x="49.7" y="138.9">Kondensatorius montuojamas horizontaliai.</text>
</g>
<g font-size="2" fill="#505050">
<text x="123.6" y="39.5">D3</text>
<text x="107.3" y="46">R3</text>
<text x="110.2" y="46">4.7k</text>
<text x="125.6" y="45">C2</text>
<text x="142.8" y="47.6" transform="rotate(-90 142.8 47.6)">JUMP</text>
<text x="153.3" y="43.6">R6</text>
<text x="156.5" y="43.6">10k</text>
<text x="206.5" y="46.1">R9</text>
<text x="209.7" y="46.1">1k</text>
<text x="125.6" y="51.6">47.0x50V</text>
<text x="158.6" y="50.4">C3</text>
<text x="158.8" y="52.7">1uF</text>
<text x="74.5" y="58.7">R1</text>
<text x="77.5" y="58.7">100k</text>
<text x="183.9" y="56.3">R8</text>
<text x="186.9" y="56.3">10k</text>
<text x="94.1" y="64.1">D1</text>
<text x="173.1" y="64.4" transform="rotate(-90 173.1 64.4)">*</text>
<text x="186.3" y="62.8">C4 *0.1uF</text>
<text x="79.6" y="70.2">0.1 uF</text>
<text x="80.9" y="68.1">C1</text>
<text x="96.9" y="70.8">DZ1</text>
<text x="129.5" y="68.1">R5</text>
<text x="132.3" y="68">1k</text>
<text x="172.7" y="68.1" transform="rotate(-90 172.7 68.1)">R7</text>
<text x="96.9" y="72.9">4V7</text>
<text x="117.5" y="74.2">R4</text>
<text x="120.5" y="74.1">100k</text>
</g>
<g font-size="1.8" fill="#505050">
<text x="135.5" y="49.6" transform="rotate(-90 135.5 49.6)">GND</text>
<text x="164.7" y="57">GND</text>
<text x="215.5" y="62">GND</text>
<text x="119" y="69.7">GND</text>
<text x="68.2" y="77.3">GND</text>
<text x="86" y="77.3">GND</text>
<text x="101.2" y="77.3">GND</text>
<text x="172.3" y="77.3">GND</text>
</g>
<text font-size="1.4" fill="#505050" x="108.1" y="54.9">5.0V</text>
</svg>
